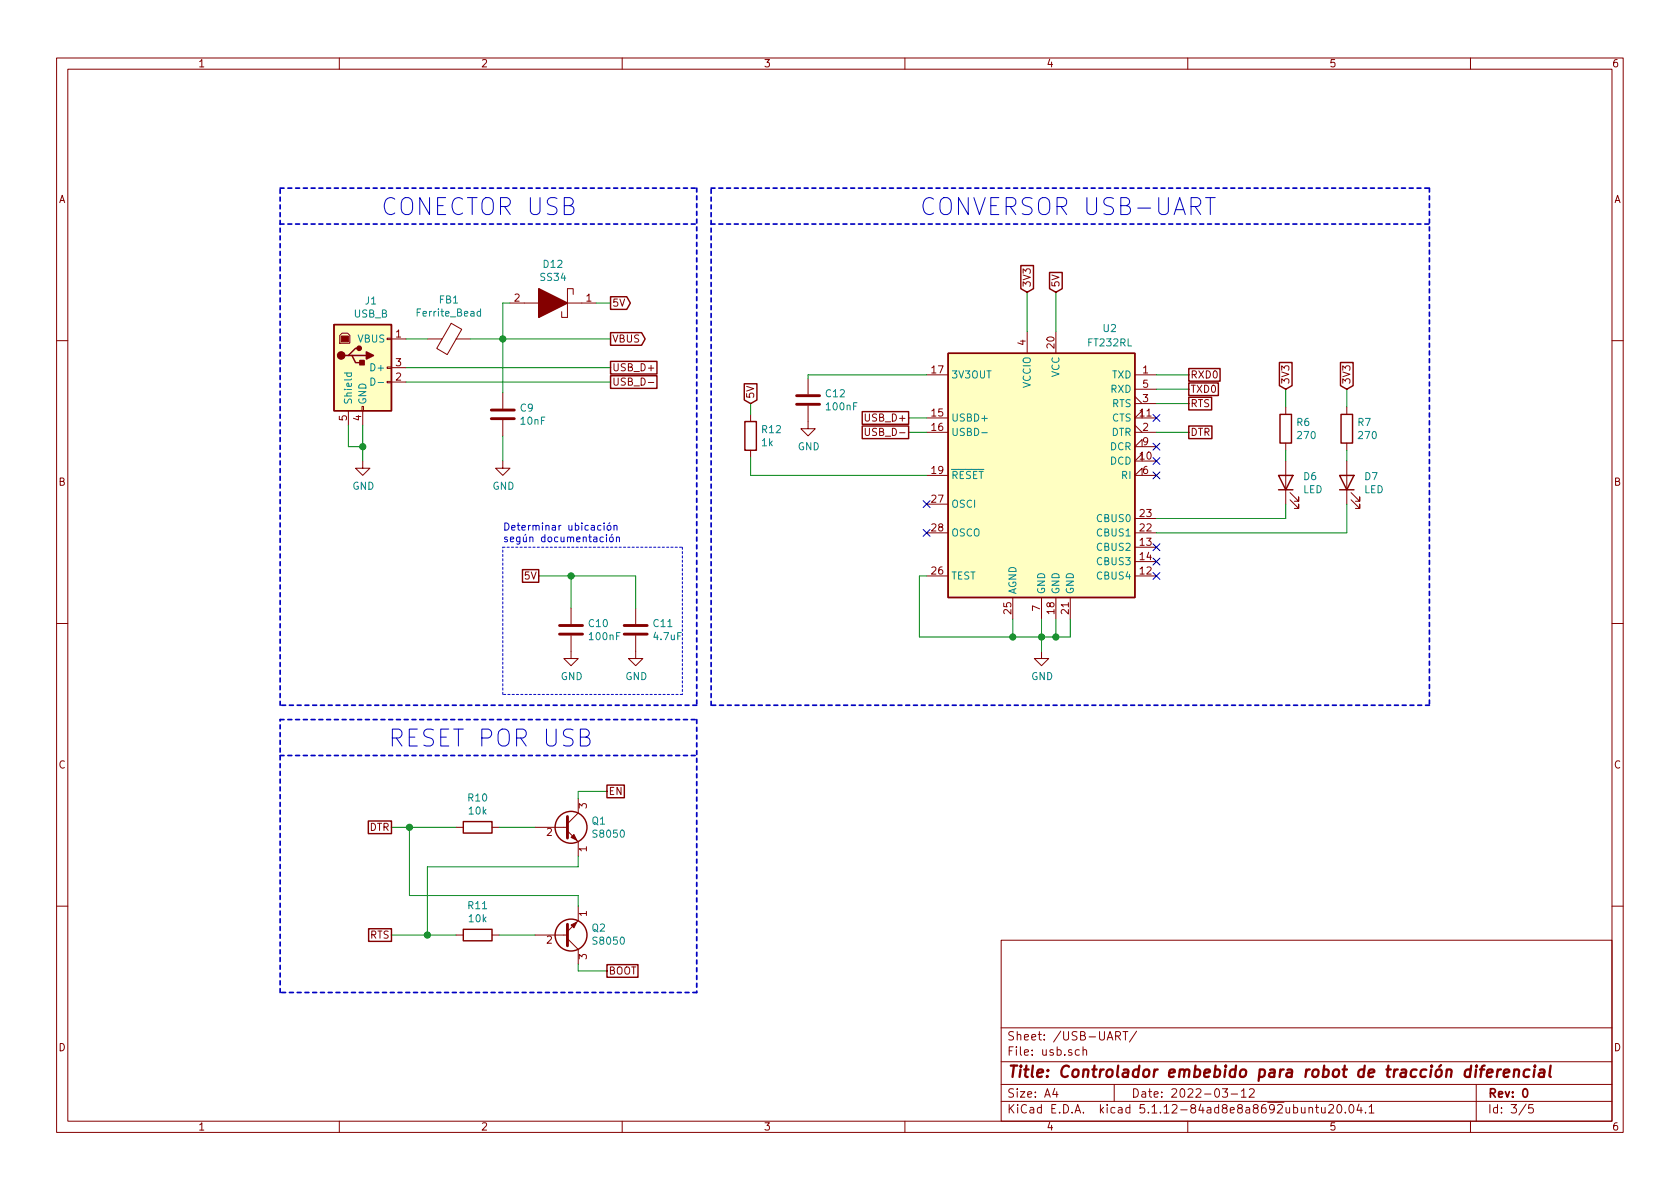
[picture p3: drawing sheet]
<svg xmlns="http://www.w3.org/2000/svg" width="297mm" height="210mm" viewBox="0 0 297 210" stroke-linecap="round" stroke-linejoin="round" font-family="sans-serif">
<g fill="none" stroke="#840000" stroke-width=".18">
<path d="M10 10.3h277v189.9h-277zM12 12.2h273v186.1h-273zM60 10.3v1.9M110 10.3v1.9M160 10.3v1.9M210 10.3v1.9M260 10.3v1.9M60.1 59.3l.4-.4h1l.3 .4v1.4h-1.7zM68.5 59.8h.7v.3h-.7zM69.2 59.9h2.6M75.6 59.9h2.6M79.8 57.2l1.8 1-2.5 4.5-1.9-1.1z"/>
<path d="M80.6 59.9h2.6M90.2 53.6h5M100.3 53.6h5.1M101.3 52.1v-1.1h-1v5.1h-1v-1M181.6 58.7v3.8M186.7 58.7v3.8M10 60.2h2M61.6 72.6v2.6M64 71.9h.3v.7h-.3zM64.1 72.6v2.6M68.5 67.4h.7v.3h-.7zM68.5 64.9h.7v.2h-.7z"/>
<path d="M69.2 67.6h2.6M69.2 65h2.6M88.9 69.5v2.8M88.9 74.3v2.8M114.6 67.6h1M132.7 73.3v1.2M132.7 79.6v1.3M142.9 71.7v4.1h1.2l-1.2 1.3-1.3-1.3h1.3M142.9 66.9v2.8M153 75.7v1.1l.2 .2h.4l.1-.2v-1.1M163.8 66.3h3.8M163.8 73.9h3.8"/>
<path d="M163.8 76.4h3.8M200.7 66.3h3.8M200.7 76.4h3.8M200.7 75.2l1.2 1.2M200.7 71.4h3.8M200.7 70.1l1.2 1.3M200.7 68.8h3.8M201.9 73.9v-1.3l-1.2 1.3h3.8M201.9 79v-1.3l-1.2 1.3h3.8M227.3 72v1.3M227.3 78.4v1.2M238.1 72v1.3"/>
<path d="M238.1 78.4v1.2M285 60.2h2M64.1 81.5v1.3h1.3l-1.3 1.3-1.2-1.3h1.2M88.9 81.5v1.3h1.3l-1.3 1.3-1.3-1.3h1.3M163.8 84.1h3.8M163.8 94.2h3.8M163.8 89.1h3.8M200.7 96.8h3.8M200.7 99.3h3.8M200.7 94.2h3.8M200.7 91.7h3.8M201.9 81.5v-1.2l-1.2 1.2h3.8"/>
<path d="M201.9 84.1v-1.3l-1.2 1.3h3.8M227.3 81.5v7.6M228.1 88.4l1.5 1.5v-.8v.8h-.7M228.1 87.1l1.5 1.5v-.7v.7h-.7M238.1 81.5v7.6M238.9 88.4l1.5 1.5v-.8v.8h-.8M238.9 87.1l1.5 1.5v-.7v.7h-.8M10 110.3h2M101 112.4v4.1h1.2l-1.2 1.2-1.3-1.2h1.3M101 107.6v2.8M112.4 112.4v4.1h1.3l-1.3 1.2-1.3-1.2h1.3M112.4 107.6v2.8"/>
<path d="M163.8 101.8h3.8M179.1 105.7v3.8M184.1 115.2v1.3h1.3l-1.3 1.2-1.2-1.2h1.2M184.1 105.7v3.8M186.7 105.7v3.8M189.2 105.7v3.8M200.7 101.8h3.8M285 110.3h2M80.6 146.3h1.3M87 146.3h1.3M94.6 146.3h5.7M100.3 146.9l1.9 1.9v2.6"/>
<path d="M102.2 141.2v2.6l-1.9 1.9M10 160.2h2M80.6 165.3h1.3M87 165.3h1.3M94.6 165.3h5.7M100.3 166l1.9 1.9v2.5M102.2 160.3v2.5l-1.9 1.9M177 166.3h108v32h-108zM285 160.2h2M60 198.3v1.9M110 198.3v1.9M160 198.3v1.9"/>
<path d="M177 194.8h108M177 191.8h108M177 187.8h108M177 181.8h108M186.5 192.5l-.4 1h1M186.8 193v1M190.8 185.7l-.4-.1-.3 .3 .1 .6 .2 .1 .4-.1M191.5 185.7l.2-.1 .3 .1 .1 .9M191.5 185.1v1.5M197 191.8v3M197.3 183.2l.7-.1 .1-.2-.1-.3-.2-.2h-.5v1.5M197.6 183.2l.5 .7"/>
<path d="M198.6 182.4h.8M199 182.4v1.5M201 182.3l-1.3 2M210 198.3v1.9M216.1 192.5h.9l-.4 .6 .4 .1v.7l-.2 .1-.7-.1M217.7 193.5h1.1M219.5 193l.4-.5v1.5M219.5 194h.8M220.9 192.7l.2-.2h.4l.2 .2 .1 .3-1 1h1M231.4 196l.2-.2 .4 .1 .1 .9M231.4 195.8v1M232.6 195.8h.5"/>
<path d="M232.8 195.3v1.3l.3 .2M233.7 195.8v.8a.37 .37 0 0 0 .6 .1M234.3 195.8v1M234.9 195.5l.3-.2h.3l.2 .2 .1 .3-.1 .2-.8 .8h.9M236.5 195.5l.2-.2a.8 .8 0 0 1 .6 .8 .8 .8 0 0 1-.6 .7l-.2-.1-.1-.4zM237.9 196.7v.1M238.7 195.5l.2-.2a.8 .8 0 0 1 .5 .8 .8 .8 0 0 1-.5 .7l-.2-.1-.2-.4zM240.3 195.2l-.4 1.1h1M240.6 195.8v1M241.4 196.7v.1M242.1 195.8l.4-.5v1.5M242.1 196.8h.8"/>
<path d="M260 198.3v1.9M261 191.8v6.5M269.8 195.2l-1.2 2M271 195.3h-.7v.7l.2-.1 .5 .1 .1 .2-.1 .5-.2 .1-.5-.1"/>
</g>
<path d="M269.4 192.7l.2-.2a.8 .8 0 0 1 .5 .8 .8 .8 0 0 1-.5 .7l-.2-.1-.2-.4z" fill="none" stroke="#840000" stroke-width=".3"/>
<g fill="none" stroke="#840000" stroke-width=".41">
<path d="M261.7 189.1h.7M262.5 188.4l-.4 .1-.1 .2-.2 1.7M262.9 189.8l1-.2v-.4h-.8l-.2 1 .2 .2 .6-.1M264.8 189.1l-.2 1.3M265.4 189.1a.54 .54 0 0 0-.6 .4M265.9 189.8l1-.2-.1-.4-.6-.1-.3 .3v.9l.2 .1 .6-.1M267.7 189.3a.52 .52 0 0 1 .9 .1l-.1 1M267.8 189.1l-.2 1.3M270.4 189.2a.68 .68 0 0 0-1 .3v.6l.1 .2 .2 .1 .6-.1M271.3 189.1l-.2 1.3M271.4 188.4v.2M272.3 189.2h.7l.1 .2-.2 1"/>
<path d="M273.1 189.6l-.7 .1a.4 .4 0 0 0-.4 .3 .4 .4 0 0 0 .3 .4l.7-.1M274.2 188.4l-.3 1.8 .3 .2"/>
</g>
<path d="M86.9 74h4M86.9 72.5h4M140.8 71.5h4.1M140.8 70h4.1M98.9 112.1h4.1M98.9 110.6h4.1M110.4 112.1h4M110.4 110.6h4M100.3 144.4v3.8M100.3 163.4v3.9" fill="none" stroke="#840000" stroke-width=".51"/>
<g fill="none" stroke="#840000" stroke-width=".25">
<path d="M59.1 57.4h10.1v15.2h-10.1zM107.9 52.5h2.9l.7 1.1-.7 1.1h-2.9zM107.9 58.8h5.5l.7 1.1-.7 1.2h-5.5zM180.5 47h2.2v4l-1.1 .7-1.1-.7zM185.6 48.2h2.2v2.8l-1.1 .7-1.1-.7zM61.6 62.9h.6l.7 1.2h1.2M62.2 62.9h2.6M63.5 61.6h-.6l-1.3 1.3h-.6M107.9 66.4h8.3v2.3h-8.3zM107.9 63.9h8.3v2.2h-8.3zM131.6 67.9h2.2v2.8l-1.1 .7-1.1-.7zM131.7 74.5h2v5.1h-2z"/>
<path d="M152.5 75.3h8.2v2.3h-8.2zM152.5 72.8h8.2v2.2h-8.2zM167.6 62.5h33.1v43.2h-33.1zM210.2 67.7h5.2v2.2h-5.2zM210.2 65.2h5.5v2.2h-5.5zM210.2 75.3h4.1v2.3h-4.1zM210.2 70.3h4v2.2h-4zM226.2 64.1h2.2v4.1l-1.1 .6-1.1-.6zM226.3 73.3h2v5.1h-2zM237 64.1h2.2v4.1l-1.1 .6-1.1-.6zM237.1 73.3h2v5.1h-2zM226.1 84.1h2.5l-1.3 2.5z"/>
<path d="M226.1 86.6h2.5M236.9 84.1h2.5l-1.3 2.5zM236.9 86.6h2.5M92.4 100.7h2.8v2.3h-2.8zM107.3 138.8h3.1v2.3h-3.1zM65.1 145.2h4.1v2.2h-4.1zM81.9 145.3h5.1v2h-5.1zM65.2 164.2h4v2.3h-4zM81.9 164.3h5.1v2.1h-5.1zM107.3 170.6h5.5v2.2h-5.5z"/>
<circle cx="101" cy="146.3" r="2.82"/>
<circle cx="101" cy="165.3" r="2.82"/>
</g>
<g fill="#840000" stroke="#840000" stroke-width=".18">
<path d="M101 163.6l1-.5-.5 1z"/>
<path d="M101.5 147.6l.5 1-1-.5z"/>
<path d="M60.3 59.4h1.3v1h-1.3z"/>
</g>
<g fill="#ffffc2" stroke="#ffffc2" stroke-width=".18">
<path d="M167.6 62.5h33.1v43.2h-33.1z"/>
<path d="M59.1 57.4h10.1v15.2h-10.1z"/>
</g>
<path d="M85 55.1h-.4l-.2 .2 .1 .5h.5M85 54.6v1.3M60.9 66h1.3M61.4 66l-.1 .3 .2 .3 .6-.1v-.5M65.6 66.8a.64 .64 0 0 1 .7 .7 .64 .64 0 0 1-.7 .6zM66.9 67.6h.9M173.6 76.5h1" fill="none" stroke="#008484" stroke-width=".18"/>
<g fill="#840000" stroke="#840000" stroke-width=".25">
<path d="M95.2 51l5.1 2.6-5.1 2.5z"/>
<path d="M63.6 63.7h.8v.8h-.8z"/>
<path d="M64.8 62.2l1.2 .7-1.2 .6z"/>
<circle cx="60.3" cy="62.9" r=".63"/>
<circle cx="63.5" cy="61.6" r=".38"/>
</g>
<g fill="none" stroke="#0000c2" stroke-width=".3" stroke-dasharray=".7 .7">
<path d="M49.5 39.6h73.7M49.5 33.3h73.7M123.2 33.3v91.4M125.7 39.6h127M125.7 33.3h127M252.7 33.3v91.4M49.5 133.6h73.7M49.5 127.2h73.7M49.5 124.7v-91.4M123.2 127.2v48.3M123.2 124.7h-73.7M125.7 124.7v-91.4"/>
<path d="M252.7 124.7h-127M49.5 175.5v-48.3M123.2 175.5h-73.7"/>
</g>
<path d="M88.9 96.8h31.7M120.6 96.8v26M88.9 122.8v-26M120.6 122.8h-31.7" fill="none" stroke="#0000c2" stroke-width=".18" stroke-dasharray=".4 .4"/>
<g fill="none" stroke="#008400" stroke-width=".18">
<path d="M71.8 59.9h3.8M83.2 59.9h24.7M90.2 53.6h-1.3v15.9M105.4 53.6h2.5M181.6 51.7v7M186.7 51.7v7M61.6 75.2v3.8h2.5M64.1 75.2v6.3M71.8 67.6h36.1M71.8 65h36.1M88.9 77.1v4.4M132.7 71.4v1.9"/>
<path d="M160.7 76.4h3.1M160.7 73.9h3.1M163.8 66.3h-20.9v.6M204.5 76.4h5.7M204.5 71.4h5.7M204.5 66.3h5.7M204.5 68.8h5.7M227.3 68.8v3.2M227.3 79.6v1.9M238.1 68.8v3.2M238.1 79.6v1.9M132.7 80.9v3.2h31.1"/>
<path d="M227.3 89.1v2.6h-22.8M238.1 89.1v5.1h-33.6M95.2 101.8h17.2v5.8M101 101.8v5.8M163.8 101.8h-1.2v10.8h26.6v-3.1M179.1 109.5v3.1M184.1 109.5v5.7M186.7 109.5v3.1M107.3 139.9h-5.1v1.3M69.2 146.3h11.4M72.4 146.3v12.1h29.8v1.9M88.3 146.3h6.3"/>
<path d="M102.2 151.4v1.9h-26.6v12M69.2 165.3h11.4M88.3 165.3h6.3M102.2 170.4v1.3h5.1"/>
</g>
<g fill="none" stroke="#0000c2" stroke-width=".18">
<path d="M213.2 34.9h1.7M214 34.9v3M106.2 93l-.3-.1-.2 .2 .1 .6h.4M106.8 92.5v.1M106.8 92.9v.8M107.2 94.5v.2M107.2 95v.8M107.5 93l.3-.1 .2 .2-.1 .6h-.3l-.3-.2zM107.8 92.4l-.2 .2M107.9 95h.3l.2 .2v.4l-.2 .2h-.3l-.1-.2zM108.3 94.5l-.2 .2M108.6 93l.1-.1 .3 .1 .1 .7"/>
<path d="M108.6 92.9v.8M109 95.1l.2-.1h.3v.8M109 95v.8M102.6 130.3h1a.72 .72 0 0 0 .6-.7 .72 .72 0 0 0-.6-.7h-1v3h1.2a.8 .8 0 0 0 .5-.8 .8 .8 0 0 0-.7-.8"/>
</g>
<g fill="#008400" stroke="#008400" stroke-width=".25">
<circle cx="64.1" cy="79" r=".51"/>
<circle cx="186.7" cy="112.6" r=".51"/>
<circle cx="184.2" cy="112.6" r=".51"/>
<circle cx="75.6" cy="165.3" r=".51"/>
<circle cx="88.9" cy="59.9" r=".51"/>
<circle cx="72.4" cy="146.3" r=".51"/>
<circle cx="101" cy="101.8" r=".51"/>
<circle cx="179.1" cy="112.6" r=".51"/>
</g>
<g fill="none" stroke="#000084" stroke-width=".18">
<path d="M203.9 73.3l1.2 1.2M203.9 78.4l1.2 1.2M205.1 73.3l-1.2 1.2M205.1 78.4l-1.2 1.2M163.2 88.5l1.2 1.3M163.2 93.6l1.2 1.2M164.4 88.5l-1.2 1.3M164.4 93.6l-1.2 1.2M203.9 98.7l1.2 1.2M203.9 96.2l1.2 1.2M203.9 80.9l1.2 1.2M203.9 83.5l1.2 1.2"/>
<path d="M205.1 98.7l-1.2 1.2M205.1 96.2l-1.2 1.2M205.1 80.9l-1.2 1.2M205.1 83.5l-1.2 1.2M203.9 101.2l1.2 1.3M205.1 101.2l-1.2 1.3"/>
</g>
<g font-size="4.2" fill="#0000c2">
<text x="67.3" y="38.1">CONECTOR USB</text>
<text x="162.6" y="38.1">CONVERSOR USB-UART</text>
<text x="68.6" y="132.1">RESET POR USB</text>
</g>
<text font-size="2.8" fill="#840000" x="178" y="190.5">Title: Controlador embebido para robot de tracción diferencial</text>
<g font-size="2.1" fill="#840000">
<text x="178" y="184">Sheet: /USB-UART/</text>
<text x="178" y="186.7">File: usb.sch</text>
<text x="178" y="196.9">KiCad E.D.A. kicad 5.1.12-84ad8e8a8692ubuntu20.04.1</text>
<text x="178" y="194.1">Size: A4</text>
<text x="200" y="194.1">Date: 2022-03-12</text>
<text x="263" y="194.1">Rev: 0</text>
<text x="263" y="196.9">Id: 3/5</text>
</g>
<g font-size="1.8" fill="#840000">
<text x="35" y="11.9">1</text>
<text x="85" y="11.9">2</text>
<text x="135" y="11.9">3</text>
<text x="185" y="11.9">4</text>
<text x="235" y="11.9">5</text>
<text x="285" y="11.9">6</text>
<text x="10.4" y="35.9">A</text>
<text x="285.4" y="35.9">A</text>
<text x="91" y="53.3">2</text>
<text x="103.7" y="53.3">1</text>
<text x="182.2" y="50.9" transform="rotate(-90 182.2 50.9)">3V3</text>
<text x="187.3" y="50.9" transform="rotate(-90 187.3 50.9)">5V</text>
<text x="70" y="59.7">1</text>
<text x="108.2" y="54.2">5V</text>
<text x="70" y="64.8">3</text>
<text x="108.2" y="65.7">USB_D+</text>
<text x="108.2" y="60.6">VBUS</text>
<text x="181.4" y="61.1" transform="rotate(-90 181.4 61.1)">4</text>
<text x="186.4" y="61.5" transform="rotate(-90 186.4 61.5)">20</text>
<text x="70" y="67.3">2</text>
<text x="108.2" y="68.2">USB_D-</text>
<text x="133.3" y="70.6" transform="rotate(-90 133.3 70.6)">5V</text>
<text x="164.8" y="66">17</text>
<text x="202.1" y="66">1</text>
<text x="202.1" y="71.1">3</text>
<text x="202.1" y="68.6">5</text>
<text x="210.4" y="69.5">TXD0</text>
<text x="210.4" y="66.9">RXD0</text>
<text x="228" y="68" transform="rotate(-90 228 68)">3V3</text>
<text x="238.8" y="68" transform="rotate(-90 238.8 68)">3V3</text>
<text x="61.3" y="74.4" transform="rotate(-90 61.3 74.4)">5</text>
<text x="63.9" y="74.4" transform="rotate(-90 63.9 74.4)">4</text>
<text x="153.4" y="74.5">USB_D+</text>
<text x="153.8" y="77.1">USB_D-</text>
<text x="164.8" y="73.7">15</text>
<text x="164.8" y="76.2">16</text>
<text x="201.6" y="73.7">11</text>
<text x="202.1" y="76.2">2</text>
<text x="210.4" y="77.1">DTR</text>
<text x="210.4" y="72">RTS</text>
<text x="164.8" y="83.8">19</text>
<text x="201.6" y="81.3">10</text>
<text x="202.1" y="83.8">6</text>
<text x="202.1" y="78.7">9</text>
<text x="10.4" y="85.9">B</text>
<text x="164.8" y="88.9">27</text>
<text x="285.4" y="85.9">B</text>
<text x="164.8" y="94">28</text>
<text x="201.6" y="94">22</text>
<text x="201.6" y="91.4">23</text>
<text x="164.8" y="101.6">26</text>
<text x="201.6" y="101.6">12</text>
<text x="201.6" y="96.5">13</text>
<text x="201.6" y="99.1">14</text>
<text x="92.8" y="102.5">5V</text>
<text x="178.8" y="108.5" transform="rotate(-90 178.8 108.5)">25</text>
<text x="183.9" y="108" transform="rotate(-90 183.9 108)">7</text>
<text x="186.4" y="108.5" transform="rotate(-90 186.4 108.5)">18</text>
<text x="189" y="108.5" transform="rotate(-90 189 108.5)">21</text>
<text x="10.4" y="135.9">C</text>
<text x="285.4" y="135.9">C</text>
<text x="103.8" y="143" transform="rotate(-90 103.8 143)">3</text>
<text x="107.6" y="140.6">EN</text>
<text x="65.3" y="146.9">DTR</text>
<text x="96.7" y="147.8">2</text>
<text x="103.8" y="150.6" transform="rotate(-90 103.8 150.6)">1</text>
<text x="65.4" y="166">RTS</text>
<text x="96.7" y="166.9">2</text>
<text x="103.8" y="162" transform="rotate(-90 103.8 162)">1</text>
<text x="103.8" y="169.6" transform="rotate(-90 103.8 169.6)">3</text>
<text x="107.6" y="172.3">BOOT</text>
<text x="10.4" y="185.9">D</text>
<text x="285.4" y="185.9">D</text>
<text x="35" y="199.9">1</text>
<text x="85" y="199.9">2</text>
<text x="135" y="199.9">3</text>
<text x="185" y="199.9">4</text>
<text x="235" y="199.9">5</text>
<text x="285" y="199.9">6</text>
</g>
<g font-size="1.8" fill="#008484">
<text x="96.1" y="47.4">D12</text>
<text x="64.6" y="53.8">J1</text>
<text x="77.7" y="53.7">FB1</text>
<text x="95.6" y="49.7">SS34</text>
<text x="62.6" y="56.2">USB_B</text>
<text x="74" y="56">Ferrite_Bead</text>
<text x="195.1" y="58.7">U2</text>
<text x="63.3" y="60.6">VBUS</text>
<text x="65.9" y="65.7">D+</text>
<text x="192.5" y="61.3">FT232RL</text>
<text x="62.2" y="71.6" transform="rotate(-90 62.2 71.6)">Shield</text>
<text x="64.8" y="71.6" transform="rotate(-90 64.8 71.6)">GND</text>
<text x="146.1" y="70.3">C12</text>
<text x="168.1" y="66.9">3V3OUT</text>
<text x="182.2" y="68.6" transform="rotate(-90 182.2 68.6)">VCCIO</text>
<text x="187.3" y="66.7" transform="rotate(-90 187.3 66.7)">VCC</text>
<text x="196.4" y="69.5">RXD</text>
<text x="196.6" y="66.9">TXD</text>
<text x="92" y="72.8">C9</text>
<text x="92.2" y="75.1">10nF</text>
<text x="134.8" y="76.6">R12</text>
<text x="146.3" y="72.6">100nF</text>
<text x="168.1" y="74.5">USBD+</text>
<text x="168.1" y="77.1">USBD-</text>
<text x="196.5" y="77.1">DTR</text>
<text x="196.6" y="74.5">CTS</text>
<text x="196.6" y="72">RTS</text>
<text x="229.3" y="75.3">R6</text>
<text x="229.5" y="77.6">270</text>
<text x="240.1" y="75.3">R7</text>
<text x="240.3" y="77.6">270</text>
<text x="134.7" y="78.9">1k</text>
<text x="141" y="79.6">GND</text>
<text x="196.3" y="82.2">DCD</text>
<text x="196.3" y="79.6">DCR</text>
<text x="62.3" y="86.6">GND</text>
<text x="87.1" y="86.6">GND</text>
<text x="168.1" y="84.7">RESET</text>
<text x="168.1" y="89.8">OSCI</text>
<text x="198.4" y="84.7">RI</text>
<text x="230.4" y="87.2">LED</text>
<text x="230.5" y="84.9">D6</text>
<text x="241.2" y="87.2">LED</text>
<text x="241.3" y="84.9">D7</text>
<text x="168.1" y="94.9">OSCO</text>
<text x="194.2" y="94.9">CBUS1</text>
<text x="194.2" y="92.3">CBUS0</text>
<text x="194.2" y="97.4">CBUS2</text>
<text x="194.2" y="99.9">CBUS3</text>
<text x="168.1" y="102.5">TEST</text>
<text x="179.7" y="105.2" transform="rotate(-90 179.7 105.2)">AGND</text>
<text x="184.8" y="105.2" transform="rotate(-90 184.8 105.2)">GND</text>
<text x="187.3" y="105.2" transform="rotate(-90 187.3 105.2)">GND</text>
<text x="189.9" y="105.2" transform="rotate(-90 189.9 105.2)">GND</text>
<text x="194.2" y="102.5">CBUS4</text>
<text x="104.2" y="110.9">C10</text>
<text x="104.3" y="113.2">100nF</text>
<text x="115.6" y="110.9">C11</text>
<text x="115.7" y="113.2">4.7uF</text>
<text x="99.1" y="120.3">GND</text>
<text x="110.6" y="120.3">GND</text>
<text x="182.3" y="120.3">GND</text>
<text x="82.8" y="141.7">R10</text>
<text x="83" y="144">10k</text>
<text x="104.7" y="145.8">Q1</text>
<text x="105.1" y="148.1">S8050</text>
<text x="82.8" y="160.8">R11</text>
<text x="83" y="163.1">10k</text>
<text x="104.7" y="164.7">Q2</text>
<text x="105.1" y="167.1">S8050</text>
</g>
<g font-size="1.8" fill="#0000c2">
<text x="88.9" y="93.8">Determinar ubicación</text>
<text x="88.9" y="95.9">según documentación</text>
</g>
</svg>
